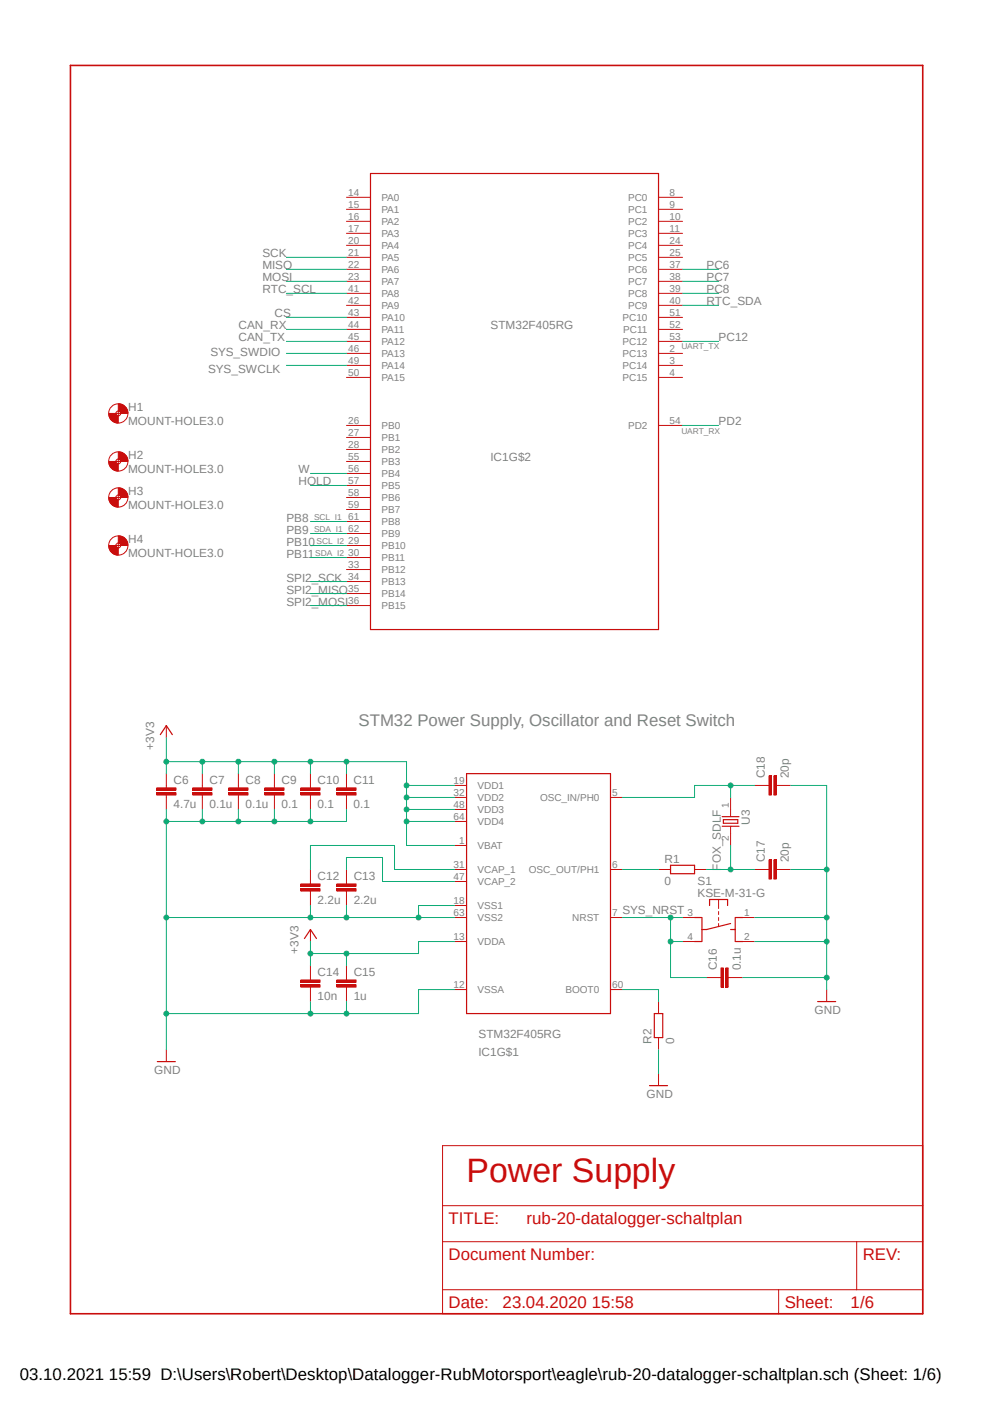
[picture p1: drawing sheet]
<svg xmlns="http://www.w3.org/2000/svg" width="210mm" height="297mm" viewBox="0 0 210 297" stroke-linecap="round" stroke-linejoin="round" font-family="sans-serif">
<path d="M14.4 13.5l181.1 265M195.5 13.5l-181.1 265" fill="none" stroke="#fff" stroke-width=".21"/>
<path d="M14.9 13.8h180.3v264.1h-180.3z" fill="none" stroke="#c90d0c" stroke-width=".34"/>
<path d="M35.2 166.2v.5M35.2 168.2v.5M93.6 242.4h101.6v35.5h-101.6zM93.6 255.1h101.6M93.6 262.7h101.6M93.6 272.8h101.6M164.7 272.8v5.1M181.2 262.7v10.1" fill="none" stroke="#c90d0c" stroke-width=".21"/>
<path d="M33.1 167.7h4.1v.5h-4.1z" fill-rule="evenodd" fill="#c90d0c"/>
<path d="M33.1 167.7h4.1v.5h-4.1z" fill="none" stroke="#c90d0c" stroke-width=".21"/>
<path d="M33.1 166.7h4.1v.5h-4.1z" fill-rule="evenodd" fill="#c90d0c"/>
<path d="M33.1 166.7h4.1v.5h-4.1zM35.2 163.7v2.5M35.2 168.7v2.5M42.8 166.2v.5M42.8 168.2v.5" fill="none" stroke="#c90d0c" stroke-width=".21"/>
<path d="M40.8 167.7h4v.5h-4z" fill-rule="evenodd" fill="#c90d0c"/>
<path d="M40.8 167.7h4v.5h-4z" fill="none" stroke="#c90d0c" stroke-width=".21"/>
<path d="M40.8 166.7h4v.5h-4z" fill-rule="evenodd" fill="#c90d0c"/>
<path d="M40.8 166.7h4v.5h-4zM42.8 163.7v2.5M42.8 168.7v2.5M50.4 166.2v.5M50.4 168.2v.5" fill="none" stroke="#c90d0c" stroke-width=".21"/>
<path d="M48.4 167.7h4.1v.5h-4.1z" fill-rule="evenodd" fill="#c90d0c"/>
<path d="M48.4 167.7h4.1v.5h-4.1z" fill="none" stroke="#c90d0c" stroke-width=".21"/>
<path d="M48.4 166.7h4.1v.5h-4.1z" fill-rule="evenodd" fill="#c90d0c"/>
<path d="M48.4 166.7h4.1v.5h-4.1zM50.4 163.7v2.5M50.4 168.7v2.5M58 166.2v.5M58 168.2v.5" fill="none" stroke="#c90d0c" stroke-width=".21"/>
<path d="M56 167.7h4.1v.5h-4.1z" fill-rule="evenodd" fill="#c90d0c"/>
<path d="M56 167.7h4.1v.5h-4.1z" fill="none" stroke="#c90d0c" stroke-width=".21"/>
<path d="M56 166.7h4.1v.5h-4.1z" fill-rule="evenodd" fill="#c90d0c"/>
<path d="M56 166.7h4.1v.5h-4.1zM58 163.7v2.5M58 168.7v2.5M65.7 166.2v.5M65.7 168.2v.5" fill="none" stroke="#c90d0c" stroke-width=".21"/>
<path d="M63.6 167.7h4.1v.5h-4.1z" fill-rule="evenodd" fill="#c90d0c"/>
<path d="M63.6 167.7h4.1v.5h-4.1z" fill="none" stroke="#c90d0c" stroke-width=".21"/>
<path d="M63.6 166.7h4.1v.5h-4.1z" fill-rule="evenodd" fill="#c90d0c"/>
<path d="M63.6 166.7h4.1v.5h-4.1zM65.7 163.7v2.5M65.7 168.7v2.5M73.3 166.2v.5M73.3 168.2v.5" fill="none" stroke="#c90d0c" stroke-width=".21"/>
<path d="M71.2 167.7h4.1v.5h-4.1z" fill-rule="evenodd" fill="#c90d0c"/>
<path d="M71.2 167.7h4.1v.5h-4.1z" fill="none" stroke="#c90d0c" stroke-width=".21"/>
<path d="M71.2 166.7h4.1v.5h-4.1z" fill-rule="evenodd" fill="#c90d0c"/>
<path d="M71.2 166.7h4.1v.5h-4.1zM73.3 163.7v2.5M73.3 168.7v2.5M65.7 186.5v.5M65.7 188.5v.5" fill="none" stroke="#c90d0c" stroke-width=".21"/>
<path d="M63.6 188h4.1v.5h-4.1z" fill-rule="evenodd" fill="#c90d0c"/>
<path d="M63.6 188h4.1v.5h-4.1z" fill="none" stroke="#c90d0c" stroke-width=".21"/>
<path d="M63.6 187h4.1v.5h-4.1z" fill-rule="evenodd" fill="#c90d0c"/>
<path d="M63.6 187h4.1v.5h-4.1zM65.7 183.9v2.6M65.7 189v2.6M73.3 186.5v.5M73.3 188.5v.5" fill="none" stroke="#c90d0c" stroke-width=".21"/>
<path d="M71.2 188h4.1v.5h-4.1z" fill-rule="evenodd" fill="#c90d0c"/>
<path d="M71.2 188h4.1v.5h-4.1z" fill="none" stroke="#c90d0c" stroke-width=".21"/>
<path d="M71.2 187h4.1v.5h-4.1z" fill-rule="evenodd" fill="#c90d0c"/>
<path d="M71.2 187h4.1v.5h-4.1zM73.3 183.9v2.6M73.3 189v2.6M65.7 206.8v.5M65.7 208.8v.5" fill="none" stroke="#c90d0c" stroke-width=".21"/>
<path d="M63.6 208.3h4.1v.5h-4.1z" fill-rule="evenodd" fill="#c90d0c"/>
<path d="M63.6 208.3h4.1v.5h-4.1z" fill="none" stroke="#c90d0c" stroke-width=".21"/>
<path d="M63.6 207.3h4.1v.5h-4.1z" fill-rule="evenodd" fill="#c90d0c"/>
<path d="M63.6 207.3h4.1v.5h-4.1zM65.7 204.3v2.5M65.7 209.3v2.6M73.3 206.8v.5M73.3 208.8v.5" fill="none" stroke="#c90d0c" stroke-width=".21"/>
<path d="M71.2 208.3h4.1v.5h-4.1z" fill-rule="evenodd" fill="#c90d0c"/>
<path d="M71.2 208.3h4.1v.5h-4.1z" fill="none" stroke="#c90d0c" stroke-width=".21"/>
<path d="M71.2 207.3h4.1v.5h-4.1z" fill-rule="evenodd" fill="#c90d0c"/>
<path d="M71.2 207.3h4.1v.5h-4.1zM73.3 204.3v2.5M73.3 209.3v2.6M152 206.8h.5M154 206.8h.5" fill="none" stroke="#c90d0c" stroke-width=".21"/>
<path d="M153.5 204.8h.5v4h-.5z" fill-rule="evenodd" fill="#c90d0c"/>
<path d="M153.5 204.8h.5v4h-.5z" fill="none" stroke="#c90d0c" stroke-width=".21"/>
<path d="M152.5 204.8h.5v4h-.5z" fill-rule="evenodd" fill="#c90d0c"/>
<path d="M162.1 183.9h.5M164.2 183.9h.5M149.4 206.8h2.6M152.5 204.8h.5v4h-.5zM154.5 206.8h2.6" fill="none" stroke="#c90d0c" stroke-width=".21"/>
<path d="M163.7 181.9h.5v4.1h-.5z" fill-rule="evenodd" fill="#c90d0c"/>
<path d="M163.7 181.9h.5v4.1h-.5z" fill="none" stroke="#c90d0c" stroke-width=".21"/>
<path d="M162.6 181.9h.6v4.1h-.6z" fill-rule="evenodd" fill="#c90d0c"/>
<path d="M162.1 166.2h.5M164.2 166.2h.5M159.6 183.9h2.5M162.6 181.9h.6v4.1h-.6zM164.7 183.9h2.5" fill="none" stroke="#c90d0c" stroke-width=".21"/>
<path d="M163.7 164.1h.5v4.1h-.5z" fill-rule="evenodd" fill="#c90d0c"/>
<path d="M163.7 164.1h.5v4.1h-.5z" fill="none" stroke="#c90d0c" stroke-width=".21"/>
<path d="M162.6 164.1h.6v4.1h-.6z" fill-rule="evenodd" fill="#c90d0c"/>
<g fill="none" stroke="#c90d0c" stroke-width=".21">
<path d="M73.3 41.7h5.1M73.3 44.3h5.1M73.3 46.8h5.1M73.3 49.4h5.1M73.3 51.9h5.1M73.3 54.4h5.1M73.3 57h5.1M73.3 59.5h5.1M139.3 41.7h5.1M139.3 44.3h5.1M139.3 46.8h5.1M139.3 49.4h5.1"/>
<path d="M139.3 51.9h5.1M139.3 54.4h5.1M139.3 57h5.1M139.3 59.5h5.1M73.3 62.1h5.1M73.3 64.6h5.1M73.3 67.1h5.1M73.3 69.7h5.1M73.3 72.2h5.1M73.3 74.8h5.1M73.3 77.3h5.1M73.3 79.8h5.1"/>
<path d="M139.3 62.1h5.1M139.3 64.6h5.1M139.3 67.1h5.1M139.3 69.7h5.1M139.3 72.2h5.1M139.3 74.8h5.1M139.3 77.3h5.1M139.3 79.8h5.1M73.3 90h5.1M73.3 92.5h5.1M73.3 95.1h5.1M73.3 97.6h5.1"/>
<path d="M139.3 90h5.1M73.3 100.2h5.1M73.3 102.7h5.1M73.3 105.2h5.1M73.3 107.8h5.1M73.3 110.3h5.1M73.3 112.9h5.1M73.3 115.4h5.1M73.3 117.9h5.1M73.3 120.5h5.1M73.3 123h5.1M73.3 125.6h5.1"/>
<path d="M73.3 128.1h5.1M35.2 153.5v2.5M96.1 166.2h2.6M96.1 168.7h2.6M96.1 178.9h2.6M96.1 171.2h2.6M96.1 173.8h2.6M129.1 168.7h2.6M154.5 168.7v4.1M154.5 174.8v4.1M159.6 166.2h2.5M162.6 164.1h.6v4.1h-.6z"/>
<path d="M164.7 166.2h2.5M65.7 196.6v2.6M96.1 183.9h2.6M96.1 194.1h2.6M96.1 199.2h2.6M96.1 186.5h2.6M96.1 191.6h2.6M129.1 183.9h2.6M129.1 194.1h2.6M139.3 183.9h2.5M144.4 194.1h2.5M144.4 199.2h2.5"/>
<path d="M146.9 183.9h2.5M152 190.3v1.9M152 192.8v.7M152 194.1v.6M152 195.4v.6M157.1 194.1h2.5M157.1 199.2h2.5M96.1 209.3h2.6M129.1 209.3h2.6M139.3 211.9v2.5M139.3 219.5v2.5M174.8 209.3v2.6"/>
<path d="M35.2 222v2.6M139.3 227.1v2.6"/>
</g>
<g fill="none" stroke="#c90d0c" stroke-width=".25">
<path d="M78.4 36.7h60.9v96.5h-60.9zM33.9 155.4l1.3-1.9 1.2 1.9M98.7 163.7h30.4v50.7h-30.4zM152.7 174.8h3.6M152.7 172.8h3.6M153 173.4h3v.8h-3zM64.4 198.5l1.3-1.9 1.2 1.9M141.8 183h5.1v1.8h-5.1zM146.9 194.1h1.5M146.9 199.2h1.5M148.5 194.1v5M150.1 191.6v-1.3h3.8v1.3"/>
<path d="M154.5 195.4l-5.1 1.2h-.9M154.5 196.6h1M155.5 194.1v5M155.5 194.1h1.6M155.5 199.2h1.6M138.4 214.4h1.8v5.1h-1.8zM172.9 211.9h3.8M33.3 224.6h3.8M137.4 229.7h3.8"/>
</g>
<path d="M25 85.4a1.99 1.99 0 0 1 2.1 2.1h-1.6l-.1-.4-.4-.1z" fill-rule="evenodd" fill="#c90d0c"/>
<path d="M25 85.4a1.99 1.99 0 0 1 2.1 2.1h-1.6l-.1-.4-.4-.1z" fill="none" stroke="#c90d0c" stroke-width=".21"/>
<path d="M23 87.5h1.6a.44 .44 0 0 0 .4 .5v1.5a1.99 1.99 0 0 1-2-2z" fill-rule="evenodd" fill="#c90d0c"/>
<g fill="none" stroke="#c90d0c" stroke-width=".21">
<path d="M23 87.5h1.6a.44 .44 0 0 0 .4 .5v1.5a1.99 1.99 0 0 1-2-2zM24.6 87.5h.9M25 87v1"/>
<circle cx="25" cy="87.5" r="2.04"/>
<circle cx="25" cy="87.5" r=".51"/>
</g>
<path d="M25 95.6a1.99 1.99 0 0 1 2.1 2h-1.6v-.2l-.5-.3z" fill-rule="evenodd" fill="#c90d0c"/>
<path d="M25 95.6a1.99 1.99 0 0 1 2.1 2h-1.6v-.2l-.5-.3z" fill="none" stroke="#c90d0c" stroke-width=".21"/>
<path d="M23 97.6h1.6a.44 .44 0 0 0 .4 .5v1.6a1.99 1.99 0 0 1-2-2.1z" fill-rule="evenodd" fill="#c90d0c"/>
<g fill="none" stroke="#c90d0c" stroke-width=".21">
<path d="M23 97.6h1.6a.44 .44 0 0 0 .4 .5v1.6a1.99 1.99 0 0 1-2-2.1zM24.6 97.6h.9M25 97.1v1"/>
<circle cx="25" cy="97.6" r="2.04"/>
<circle cx="25" cy="97.6" r=".51"/>
</g>
<path d="M25 103.2a1.99 1.99 0 0 1 2.1 2h-1.6a.45 .45 0 0 0-.5-.5z" fill-rule="evenodd" fill="#c90d0c"/>
<path d="M25 103.2a1.99 1.99 0 0 1 2.1 2h-1.6a.45 .45 0 0 0-.5-.5z" fill="none" stroke="#c90d0c" stroke-width=".21"/>
<path d="M23 105.2h1.6v.3l.4 .2v1.6a1.99 1.99 0 0 1-2-2.1z" fill-rule="evenodd" fill="#c90d0c"/>
<g fill="none" stroke="#c90d0c" stroke-width=".21">
<path d="M23 105.2h1.6v.3l.4 .2v1.6a1.99 1.99 0 0 1-2-2.1zM24.6 105.2h.9M25 104.7v1"/>
<circle cx="25" cy="105.2" r="2.04"/>
<circle cx="25" cy="105.2" r=".51"/>
</g>
<path d="M25 113.4a1.92 1.92 0 0 1 2.1 2h-1.6a.45 .45 0 0 0-.5-.5z" fill-rule="evenodd" fill="#c90d0c"/>
<path d="M25 113.4a1.92 1.92 0 0 1 2.1 2h-1.6a.45 .45 0 0 0-.5-.5z" fill="none" stroke="#c90d0c" stroke-width=".21"/>
<path d="M23 115.4h1.6l.1 .3 .3 .2v1.5a1.99 1.99 0 0 1-2-2z" fill-rule="evenodd" fill="#c90d0c"/>
<g fill="none" stroke="#c90d0c" stroke-width=".21">
<path d="M23 115.4h1.6l.1 .3 .3 .2v1.5a1.99 1.99 0 0 1-2-2zM24.6 115.4h.9M25 114.9v1"/>
<circle cx="25" cy="115.4" r="2.04"/>
<circle cx="25" cy="115.4" r=".51"/>
</g>
<path d="M35.2 171.2v2.6h38.1v-2.6M65.7 171.2v2.6" fill="none" stroke="#0dab76" stroke-width=".21"/>
<circle cx="65.7" cy="173.8" r=".51" fill="#0dab76"/>
<g fill="none" stroke="#0dab76" stroke-width=".21">
<path d="M58 171.2v2.6"/>
<circle cx="65.7" cy="173.8" r=".51"/>
</g>
<circle cx="58" cy="173.8" r=".51" fill="#0dab76"/>
<g fill="none" stroke="#0dab76" stroke-width=".21">
<path d="M50.4 171.2v2.6"/>
<circle cx="58" cy="173.8" r=".51"/>
</g>
<circle cx="50.4" cy="173.8" r=".51" fill="#0dab76"/>
<g fill="none" stroke="#0dab76" stroke-width=".21">
<path d="M42.8 171.2v2.6"/>
<circle cx="50.4" cy="173.8" r=".51"/>
</g>
<circle cx="42.8" cy="173.8" r=".51" fill="#0dab76"/>
<g fill="none" stroke="#0dab76" stroke-width=".21">
<path d="M35.2 214.4v7.6"/>
<circle cx="42.8" cy="173.8" r=".51"/>
</g>
<circle cx="35.2" cy="173.8" r=".51" fill="#0dab76"/>
<g fill="none" stroke="#0dab76" stroke-width=".21">
<path d="M35.2 173.8v40.6M73.3 194.1h22.8M96.1 191.6h-7.6v2.5"/>
<circle cx="35.2" cy="173.8" r=".51"/>
</g>
<circle cx="88.5" cy="194.1" r=".51" fill="#0dab76"/>
<g fill="none" stroke="#0dab76" stroke-width=".21">
<path d="M73.3 191.6v2.5h-7.6"/>
<circle cx="88.5" cy="194.1" r=".51"/>
</g>
<circle cx="73.3" cy="194.1" r=".51" fill="#0dab76"/>
<g fill="none" stroke="#0dab76" stroke-width=".21">
<path d="M65.7 191.6v2.5h-30.5"/>
<circle cx="73.3" cy="194.1" r=".51"/>
</g>
<circle cx="65.7" cy="194.1" r=".51" fill="#0dab76"/>
<circle cx="65.7" cy="194.1" r=".51" fill="none" stroke="#0dab76" stroke-width=".21"/>
<circle cx="35.2" cy="194.1" r=".51" fill="#0dab76"/>
<g fill="none" stroke="#0dab76" stroke-width=".21">
<path d="M96.1 209.3h-7.6v5.1h-15.2"/>
<circle cx="35.2" cy="194.1" r=".51"/>
</g>
<circle cx="35.2" cy="214.4" r=".51" fill="#0dab76"/>
<g fill="none" stroke="#0dab76" stroke-width=".21">
<path d="M35.2 214.4h38.1M65.7 211.9v2.5"/>
<circle cx="35.2" cy="214.4" r=".51"/>
</g>
<circle cx="65.7" cy="214.4" r=".51" fill="#0dab76"/>
<g fill="none" stroke="#0dab76" stroke-width=".21">
<path d="M73.3 211.9v2.5"/>
<circle cx="65.7" cy="214.4" r=".51"/>
</g>
<circle cx="73.3" cy="214.4" r=".51" fill="#0dab76"/>
<g fill="none" stroke="#0dab76" stroke-width=".21">
<path d="M167.2 166.2h7.6v27.9h-15.2M167.2 183.9h7.6"/>
<circle cx="73.3" cy="214.4" r=".51"/>
</g>
<circle cx="174.8" cy="183.9" r=".51" fill="#0dab76"/>
<g fill="none" stroke="#0dab76" stroke-width=".21">
<path d="M174.8 194.1v5.1h-15.2"/>
<circle cx="174.8" cy="183.9" r=".51"/>
</g>
<circle cx="174.8" cy="194.1" r=".51" fill="#0dab76"/>
<g fill="none" stroke="#0dab76" stroke-width=".21">
<path d="M174.8 199.2v7.6"/>
<circle cx="174.8" cy="194.1" r=".51"/>
</g>
<circle cx="174.8" cy="199.2" r=".51" fill="#0dab76"/>
<g fill="none" stroke="#0dab76" stroke-width=".21">
<path d="M157.1 206.8h17.7v2.5"/>
<circle cx="174.8" cy="199.2" r=".51"/>
</g>
<circle cx="174.8" cy="206.8" r=".51" fill="#0dab76"/>
<g fill="none" stroke="#0dab76" stroke-width=".21">
<path d="M65.7 199.2v5.1M96.1 199.2h-7.6v2.5h-22.8M73.3 201.7v2.6M139.3 222v5.1"/>
<circle cx="174.8" cy="206.8" r=".51"/>
</g>
<circle cx="73.3" cy="201.7" r=".51" fill="#0dab76"/>
<circle cx="73.3" cy="201.7" r=".51" fill="none" stroke="#0dab76" stroke-width=".21"/>
<circle cx="65.7" cy="201.7" r=".51" fill="#0dab76"/>
<g fill="none" stroke="#0dab76" stroke-width=".21">
<path d="M35.2 163.7v-2.6h15.2v2.6M42.8 161.1v2.6"/>
<circle cx="65.7" cy="201.7" r=".51"/>
</g>
<circle cx="42.8" cy="161.1" r=".51" fill="#0dab76"/>
<g fill="none" stroke="#0dab76" stroke-width=".21">
<path d="M50.4 161.1h7.6v2.6"/>
<circle cx="42.8" cy="161.1" r=".51"/>
</g>
<circle cx="50.4" cy="161.1" r=".51" fill="#0dab76"/>
<g fill="none" stroke="#0dab76" stroke-width=".21">
<path d="M58 161.1h7.7"/>
<circle cx="50.4" cy="161.1" r=".51"/>
</g>
<circle cx="58" cy="161.1" r=".51" fill="#0dab76"/>
<g fill="none" stroke="#0dab76" stroke-width=".21">
<path d="M73.3 161.1h-7.6v2.6"/>
<circle cx="58" cy="161.1" r=".51"/>
</g>
<circle cx="65.7" cy="161.1" r=".51" fill="#0dab76"/>
<g fill="none" stroke="#0dab76" stroke-width=".21">
<path d="M73.3 163.7v-2.6h12.7v5.1h10.1"/>
<circle cx="65.7" cy="161.1" r=".51"/>
</g>
<circle cx="73.3" cy="161.1" r=".51" fill="#0dab76"/>
<g fill="none" stroke="#0dab76" stroke-width=".21">
<path d="M86 171.2v2.6h10.1"/>
<circle cx="73.3" cy="161.1" r=".51"/>
</g>
<circle cx="86" cy="166.2" r=".51" fill="#0dab76"/>
<g fill="none" stroke="#0dab76" stroke-width=".21">
<path d="M86 166.2v5M86 168.7h10.1"/>
<circle cx="86" cy="166.2" r=".51"/>
</g>
<circle cx="86" cy="168.7" r=".51" fill="#0dab76"/>
<g fill="none" stroke="#0dab76" stroke-width=".21">
<path d="M86 171.2h10.1"/>
<circle cx="86" cy="168.7" r=".51"/>
</g>
<circle cx="86" cy="171.2" r=".51" fill="#0dab76"/>
<g fill="none" stroke="#0dab76" stroke-width=".21">
<path d="M86 173.8v5.1h10.1"/>
<circle cx="86" cy="171.2" r=".51"/>
</g>
<circle cx="86" cy="173.8" r=".51" fill="#0dab76"/>
<g fill="none" stroke="#0dab76" stroke-width=".21">
<path d="M35.2 156v5.1"/>
<circle cx="86" cy="173.8" r=".51"/>
</g>
<circle cx="35.2" cy="161.1" r=".51" fill="#0dab76"/>
<g fill="none" stroke="#0dab76" stroke-width=".21">
<path d="M154.5 178.9v5M65.7 183.9v-5h17.7v5h12.7M73.3 183.9v-2.5h7.6v5.1h15.2M131.7 183.9h7.6M149.4 183.9h10.2M131.7 209.3h7.6v2.6"/>
<circle cx="35.2" cy="161.1" r=".51"/>
</g>
<circle cx="154.5" cy="183.9" r=".51" fill="#0dab76"/>
<g fill="none" stroke="#0dab76" stroke-width=".21">
<path d="M154.5 166.2v2.5M159.6 166.2h-12.7v2.5h-15.2"/>
<circle cx="154.5" cy="183.9" r=".51"/>
</g>
<circle cx="154.5" cy="166.2" r=".51" fill="#0dab76"/>
<g fill="none" stroke="#0dab76" stroke-width=".21">
<path d="M141.8 199.2h2.6M144.4 194.1h-2.6v12.7h7.6"/>
<circle cx="154.5" cy="166.2" r=".51"/>
</g>
<circle cx="141.8" cy="199.2" r=".51" fill="#0dab76"/>
<g fill="none" stroke="#0dab76" stroke-width=".21">
<path d="M131.7 194.1h10.1"/>
<circle cx="141.8" cy="199.2" r=".51"/>
</g>
<circle cx="141.8" cy="194.1" r=".51" fill="#0dab76"/>
<g fill="none" stroke="#0dab76" stroke-width=".21">
<path d="M60.6 54.4h12.7M60.6 57h12.7M60.6 59.5h12.7M144.4 57h7.6M144.4 59.5h7.6M60.6 69.7h12.7M60.6 72.2h12.7M60.6 74.8h12.7M60.6 77.3h12.7M60.6 67.1h12.7M60.6 62.1h12.7M144.4 72.2h7.6"/>
<path d="M144.4 62.1h7.6M144.4 64.6h7.6M144.4 90h7.6M65.7 110.3h7.6M65.7 112.9h7.6M65.7 115.4h7.6M65.7 117.9h7.6M65.7 102.7h7.6M65.7 100.2h7.6M65.7 123h7.6M65.7 125.6h7.6M65.7 128.1h7.6"/>
<circle cx="141.8" cy="194.1" r=".51"/>
</g>
<text font-size="7.2" fill="#c90d0c" x="98.7" y="250">Power Supply</text>
<text font-size="3.6" fill="#808080" x="75.8" y="153.5">STM32 Power Supply, Oscillator and Reset Switch</text>
<g font-size="3.6" fill="#c90d0c">
<text x="94.9" y="258.9">TITLE:</text>
<text x="111.4" y="258.9">rub-20-datalogger-schaltplan</text>
<text x="94.9" y="266.5">Document Number:</text>
<text x="182.5" y="266.5">REV:</text>
<text x="94.9" y="276.7">Date:</text>
<text x="106.3" y="276.7">23.04.2020 15:58</text>
<text x="166" y="276.7">Sheet:</text>
<text x="179.9" y="276.7">1/6</text>
</g>
<text font-size="3.6" x="4.2" y="291.8">03.10.2021 15:59 D:\Users\Robert\Desktop\Datalogger-RubMotorsport\eagle\rub-20-datalogger-schaltplan.sch (Sheet: 1/6)</text>
<g font-size="2.5" fill="#808080">
<text x="55.5" y="54.4">SCK</text>
<text x="55.5" y="57">MISO</text>
<text x="55.5" y="59.5">MOSI</text>
<text x="149.4" y="59.5">PC7</text>
<text x="149.4" y="57">PC6</text>
<text x="55.5" y="62.1">RTC_SCL</text>
<text x="149.4" y="62.1">PC8</text>
<text x="149.4" y="64.6">RTC_SDA</text>
<text x="50.4" y="69.7">CAN_RX</text>
<text x="58" y="67.1">CS</text>
<text x="103.8" y="69.7">STM32F405RG</text>
<text x="44.5" y="75.3">SYS_SWDIO</text>
<text x="50.4" y="72.2">CAN_TX</text>
<text x="152" y="72.2">PC12</text>
<text x="44" y="78.8">SYS_SWCLK</text>
<text x="27.1" y="89.9">MOUNT-HOLE3.0</text>
<text x="27.1" y="86.9">H1</text>
<text x="152" y="90">PD2</text>
<text x="27.1" y="100.1">MOUNT-HOLE3.0</text>
<text x="27.1" y="97">H2</text>
<text x="63.1" y="100.2">W</text>
<text x="103.8" y="97.6">IC1G$2</text>
<text x="27.1" y="107.7">MOUNT-HOLE3.0</text>
<text x="27.1" y="104.6">H3</text>
<text x="63.1" y="102.7">HOLD</text>
<text x="60.6" y="110.3">PB8</text>
<text x="60.6" y="112.9">PB9</text>
<text x="27.1" y="117.9">MOUNT-HOLE3.0</text>
<text x="27.1" y="114.8">H4</text>
<text x="60.6" y="115.4">PB10</text>
<text x="60.6" y="117.9">PB11</text>
<text x="60.6" y="123">SPI2_SCK</text>
<text x="60.6" y="125.6">SPI2_MISO</text>
<text x="60.6" y="128.1">SPI2_MOSI</text>
<text x="32.6" y="158.6" transform="rotate(-90 32.6 158.6)">+3V3</text>
<text x="36.7" y="165.8">C6</text>
<text x="44.3" y="165.8">C7</text>
<text x="51.9" y="165.8">C8</text>
<text x="59.6" y="165.8">C9</text>
<text x="67.2" y="165.8">C10</text>
<text x="74.8" y="165.8">C11</text>
<text x="161.8" y="164.7" transform="rotate(-90 161.8 164.7)">C18</text>
<text x="166.8" y="164.7" transform="rotate(-90 166.8 164.7)">20p</text>
<text x="36.7" y="170.9">4.7u</text>
<text x="44.3" y="170.9">0.1u</text>
<text x="51.9" y="170.9">0.1u</text>
<text x="59.6" y="170.9">0.1</text>
<text x="67.2" y="170.9">0.1</text>
<text x="74.8" y="170.9">0.1</text>
<text x="158.6" y="174.5" transform="rotate(-90 158.6 174.5)">U3</text>
<text x="140.5" y="182.5">R1</text>
<text x="152.5" y="184.2" transform="rotate(-90 152.5 184.2)">FOX_SDLF</text>
<text x="161.8" y="182.4" transform="rotate(-90 161.8 182.4)">C17</text>
<text x="166.8" y="182.4" transform="rotate(-90 166.8 182.4)">20p</text>
<text x="67.2" y="191.2">2.2u</text>
<text x="67.2" y="186.1">C12</text>
<text x="74.8" y="191.2">2.2u</text>
<text x="74.8" y="186.1">C13</text>
<text x="140.5" y="187.2">0</text>
<text x="147.5" y="189.7">KSE-M-31-G</text>
<text x="147.5" y="187.1">S1</text>
<text x="131.7" y="193.3">SYS_NRST</text>
<text x="63.1" y="201.7" transform="rotate(-90 63.1 201.7)">+3V3</text>
<text x="67.2" y="206.4">C14</text>
<text x="74.8" y="206.4">C15</text>
<text x="151.6" y="205.3" transform="rotate(-90 151.6 205.3)">C16</text>
<text x="156.7" y="205.3" transform="rotate(-90 156.7 205.3)">0.1u</text>
<text x="67.2" y="211.5">10n</text>
<text x="74.8" y="211.5">1u</text>
<text x="172.3" y="214.4">GND</text>
<text x="101.2" y="219.5">STM32F405RG</text>
<text x="137.8" y="220.8" transform="rotate(-90 137.8 220.8)">R2</text>
<text x="142.6" y="220.8" transform="rotate(-90 142.6 220.8)">0</text>
<text x="32.6" y="227.1">GND</text>
<text x="101.2" y="223.3">IC1G$1</text>
<text x="136.7" y="232.2">GND</text>
</g>
<g font-size="2.1" fill="#808080">
<text x="73.7" y="41.4">14</text>
<text x="141.6" y="41.4">8</text>
<text x="73.7" y="43.9">15</text>
<text x="73.7" y="46.5">16</text>
<text x="80.7" y="42.5">PA0</text>
<text x="80.7" y="45">PA1</text>
<text x="80.7" y="47.6">PA2</text>
<text x="132.8" y="42.5">PC0</text>
<text x="132.8" y="45">PC1</text>
<text x="132.8" y="47.6">PC2</text>
<text x="141.6" y="43.9">9</text>
<text x="141.6" y="46.5">10</text>
<text x="73.7" y="49">17</text>
<text x="73.7" y="51.6">20</text>
<text x="80.7" y="50.1">PA3</text>
<text x="80.7" y="52.7">PA4</text>
<text x="132.8" y="50.1">PC3</text>
<text x="132.8" y="52.7">PC4</text>
<text x="141.6" y="49">11</text>
<text x="141.6" y="51.6">24</text>
<text x="73.7" y="54.1">21</text>
<text x="73.7" y="56.6">22</text>
<text x="73.7" y="59.2">23</text>
<text x="80.7" y="55.2">PA5</text>
<text x="80.7" y="57.7">PA6</text>
<text x="132.8" y="55.2">PC5</text>
<text x="132.8" y="57.7">PC6</text>
<text x="141.6" y="54.1">25</text>
<text x="141.6" y="56.6">37</text>
<text x="141.6" y="59.2">38</text>
<text x="73.7" y="61.7">41</text>
<text x="73.7" y="64.3">42</text>
<text x="80.7" y="60.3">PA7</text>
<text x="80.7" y="62.8">PA8</text>
<text x="80.7" y="65.4">PA9</text>
<text x="132.8" y="60.3">PC7</text>
<text x="132.8" y="62.8">PC8</text>
<text x="132.8" y="65.4">PC9</text>
<text x="141.6" y="61.7">39</text>
<text x="141.6" y="64.3">40</text>
<text x="73.7" y="66.8">43</text>
<text x="73.7" y="69.3">44</text>
<text x="73.7" y="71.9">45</text>
<text x="80.7" y="67.9">PA10</text>
<text x="80.7" y="70.4">PA11</text>
<text x="131.7" y="67.9">PC10</text>
<text x="131.8" y="70.4">PC11</text>
<text x="141.6" y="66.8">51</text>
<text x="141.6" y="69.3">52</text>
<text x="141.6" y="71.9">53</text>
<text x="73.7" y="74.4">46</text>
<text x="73.7" y="77">49</text>
<text x="80.7" y="73">PA12</text>
<text x="80.7" y="75.5">PA13</text>
<text x="131.7" y="73">PC12</text>
<text x="131.7" y="75.5">PC13</text>
<text x="141.6" y="74.4">2</text>
<text x="141.6" y="77">3</text>
<text x="73.7" y="79.5">50</text>
<text x="80.7" y="78.1">PA14</text>
<text x="80.7" y="80.6">PA15</text>
<text x="131.7" y="78.1">PC14</text>
<text x="131.7" y="80.6">PC15</text>
<text x="141.6" y="79.5">4</text>
<text x="73.7" y="89.7">26</text>
<text x="141.6" y="89.7">54</text>
<text x="73.7" y="92.2">27</text>
<text x="73.7" y="94.7">28</text>
<text x="80.7" y="90.8">PB0</text>
<text x="80.7" y="93.3">PB1</text>
<text x="80.7" y="95.8">PB2</text>
<text x="132.8" y="90.8">PD2</text>
<text x="73.7" y="97.3">55</text>
<text x="73.7" y="99.8">56</text>
<text x="80.7" y="98.4">PB3</text>
<text x="80.7" y="100.9">PB4</text>
<text x="73.7" y="102.4">57</text>
<text x="73.7" y="104.9">58</text>
<text x="73.7" y="107.4">59</text>
<text x="80.7" y="103.5">PB5</text>
<text x="80.7" y="106">PB6</text>
<text x="73.7" y="110">61</text>
<text x="73.7" y="112.5">62</text>
<text x="80.7" y="108.5">PB7</text>
<text x="80.7" y="111.1">PB8</text>
<text x="80.7" y="113.6">PB9</text>
<text x="73.7" y="115.1">29</text>
<text x="73.7" y="117.6">30</text>
<text x="80.7" y="116.2">PB10</text>
<text x="80.7" y="118.7">PB11</text>
<text x="73.7" y="120.1">33</text>
<text x="73.7" y="122.6">34</text>
<text x="73.7" y="125.2">35</text>
<text x="80.7" y="121.2">PB12</text>
<text x="80.7" y="123.8">PB13</text>
<text x="73.7" y="127.7">36</text>
<text x="80.7" y="126.3">PB14</text>
<text x="80.7" y="128.9">PB15</text>
<text x="95.9" y="165.8">19</text>
<text x="101" y="167">VDD1</text>
<text x="95.9" y="168.4">32</text>
<text x="95.9" y="170.9">48</text>
<text x="95.9" y="173.4">64</text>
<text x="101" y="169.5">VDD2</text>
<text x="101" y="172">VDD3</text>
<text x="114.2" y="169.5">OSC_IN/PH0</text>
<text x="129.5" y="168.4">5</text>
<text x="154.2" y="170.9" transform="rotate(-90 154.2 170.9)">1</text>
<text x="97.1" y="178.5">1</text>
<text x="101" y="179.6">VBAT</text>
<text x="101" y="174.5">VDD4</text>
<text x="154.2" y="177.9" transform="rotate(-90 154.2 177.9)">2</text>
<text x="95.9" y="183.6">31</text>
<text x="101" y="184.7">VCAP_1</text>
<text x="111.8" y="184.7">OSC_OUT/PH1</text>
<text x="129.5" y="183.6">6</text>
<text x="95.9" y="186.1">47</text>
<text x="95.9" y="191.2">18</text>
<text x="101" y="187.2">VCAP_2</text>
<text x="95.9" y="193.8">63</text>
<text x="101" y="192.3">VSS1</text>
<text x="101" y="194.9">VSS2</text>
<text x="121" y="194.9">NRST</text>
<text x="129.5" y="193.8">7</text>
<text x="145.4" y="193.8">3</text>
<text x="157.4" y="193.8">1</text>
<text x="95.9" y="198.8">13</text>
<text x="101" y="199.9">VDDA</text>
<text x="145.4" y="198.8">4</text>
<text x="157.4" y="198.8">2</text>
<text x="95.9" y="209">12</text>
<text x="129.5" y="209">60</text>
<text x="101" y="210.1">VSSA</text>
<text x="119.6" y="210.1">BOOT0</text>
</g>
<g font-size="1.8" fill="#808080">
<text x="144.1" y="73.7">UART_TX</text>
<text x="144.1" y="91.8">UART_RX</text>
<text x="66.4" y="110.1">SCL_I1</text>
<text x="66.4" y="112.6">SDA_I1</text>
<text x="66.7" y="117.7">SDA_I2</text>
<text x="66.9" y="115.1">SCL_I2</text>
</g>
</svg>
